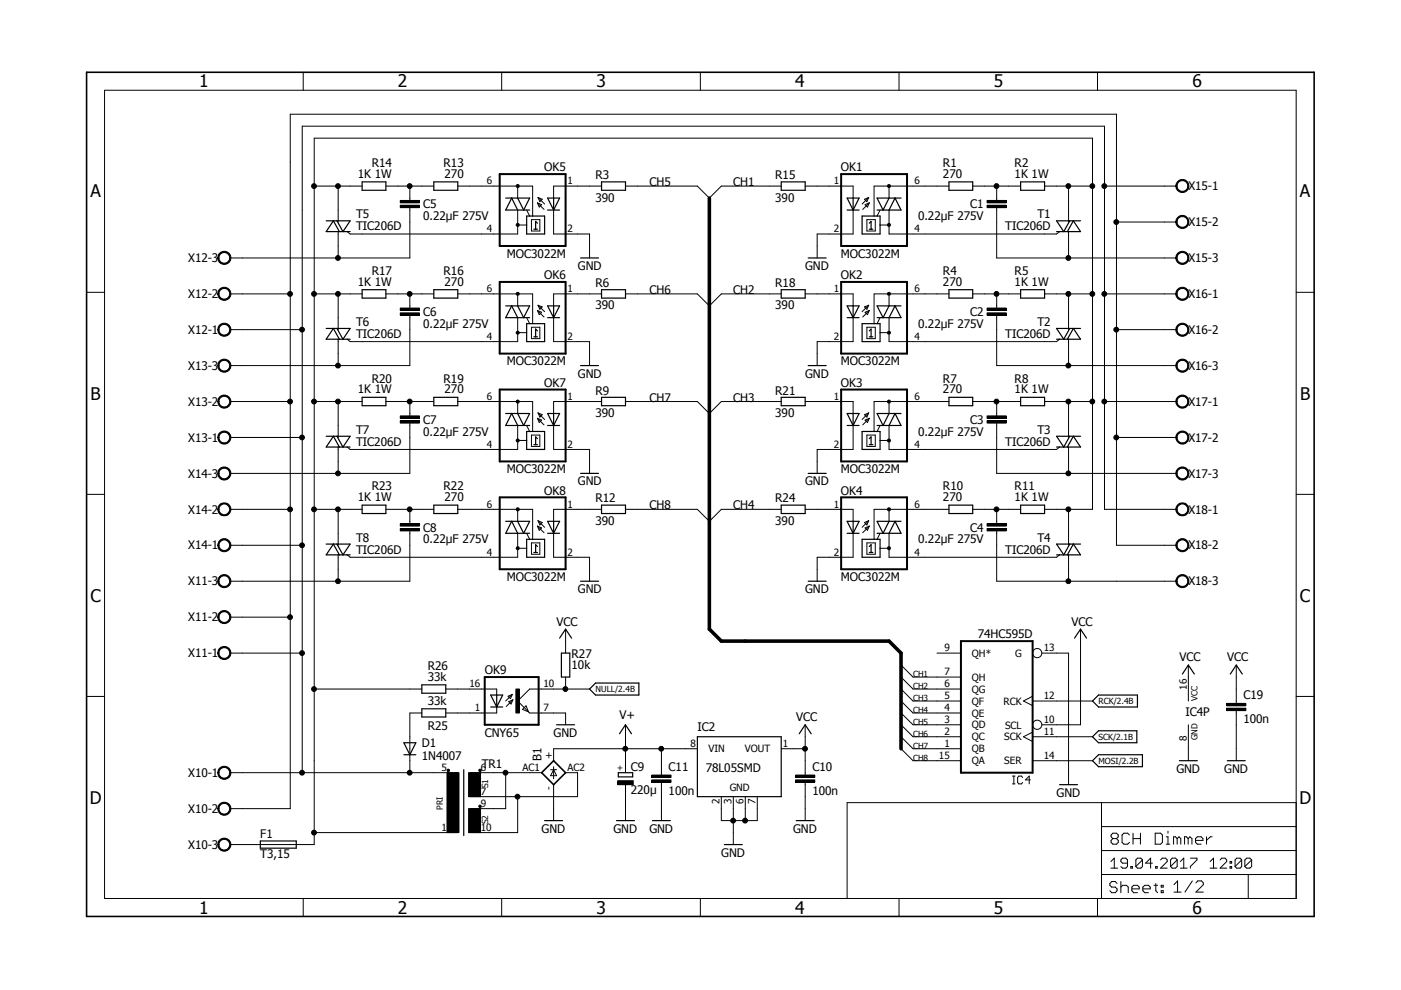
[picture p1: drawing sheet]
<svg xmlns="http://www.w3.org/2000/svg" width="297mm" height="210mm" viewBox="0 0 297 210" stroke-linecap="round" stroke-linejoin="round" font-family="sans-serif">
<path d="M17.8 15l261.2 179.9M279 15l-261.2 179.9" fill="none" stroke="#fff" stroke-width=".21"/>
<g fill="none" stroke="#000" stroke-width=".21">
<path d="M22.2 19.1h252.6v171.4h-252.6zM64.3 15.3v3.8M106.4 15.3v3.8M148.5 15.3v3.8M190.6 15.3v3.8M232.7 15.3v3.8M66.6 39.5h10.2M71.7 39.5v7.6M81.8 39.5h10.2M86.9 39.5v3M97.1 39.5h15.8v6.3M109.5 39.2h.5v.5l-.2 .1-.3-.1-.1-.2z"/>
<path d="M109.8 39.5v2.5M127.5 39.5h-10.1v2.5M132.6 39.5h15.3l2.5 2.5 2.5-2.5h12.7M170.7 39.5h10.2v2.5M188.2 39.2h.5v.5l-.2 .1-.3-.1zM188.5 39.5v2.5M201.2 39.5h-15.9v6.3M206.2 39.5h10.2M211.3 39.5v3M221.5 39.5h10.1M226.6 39.5v7.6M234.2 39.5h15.2"/>
<path d="M249.6 38.6a1.39 1.39 0 0 1 2.3 .1 1.39 1.39 0 0 1-.8 2.1 1.39 1.39 0 0 1-1.8-1.3h.2a1.15 1.15 0 0 1 1.6-1.2 1.15 1.15 0 0 1 .4 1.9 1.15 1.15 0 0 1-1.9-.4l-.1-.3h-.2zM46.5 53.8a1.41 1.41 0 0 1 2.2 0 1.41 1.41 0 0 1-.7 2.2 1.41 1.41 0 0 1-1.8-1.3h.2a1.14 1.14 0 0 1 1.5-1.1 1.14 1.14 0 0 1 .6 1.7 1.14 1.14 0 0 1-1.8 .1l-.3-.7h-.2zM71.7 49.1v5.6M84.9 43.5h4v.5h-4zM84.9 42.5h4v.5h-4zM86.9 44v10.7h-38.1M109.5 47.5h.5v.4h-.5l-.1-.2zM109.8 47.7h1.9M109.8 44.5v5.1h-35.6l-.6-.5M111.7 44.5l.6 1.3M112.7 46.6h1.8v2.4h-1.8zM113.9 43l1.4 1.4"/>
<path d="M113.9 43l.9 .4-.5 .5zM114.1 41.9l1.4 1.4M114.1 41.9l.9 .3-.5 .6zM117.4 44.5v5.1h7.6v5.1M180.9 44.5v5.1h-7.6v5.1M183.3 42.2l.9-.3-.4 .9zM183.4 43.4l.9-.4-.4 .9zM183.8 46.6h1.8v2.4h-1.8zM184.2 41.9l-1.4 1.4M184.3 43l-1.4 1.4M186.6 44.5l-.6 1.3M186.6 47.7h1.9"/>
<path d="M188.2 47.5h.5v.4h-.5zM188.5 44.5v5.1h35.5l.6-.5M209.3 43.5h4v.5h-4zM209.3 42.5h4v.5h-4zM211.3 44v10.7h38.1M226.6 49.1v5.6M236.7 47.1h12.7M249.6 46.2a1.39 1.39 0 0 1 2.3 .1 1.39 1.39 0 0 1-.8 2.1 1.39 1.39 0 0 1-1.8-1.3h.2a1.15 1.15 0 0 1 1.6-1.2 1.15 1.15 0 0 1 .4 1.9 1.15 1.15 0 0 1-1.9-.3l-.1-.4h-.2zM249.6 53.8a1.4 1.4 0 0 1 2.3 .1 1.4 1.4 0 0 1-.8 2.1 1.4 1.4 0 0 1-1.8-1.3h.2a1.15 1.15 0 0 1 1.6-1.1 1.15 1.15 0 0 1 .4 1.8 1.15 1.15 0 0 1-1.9-.3l-.1-.4h-.2zM18.4 62h3.8M46.5 69a1.41 1.41 0 0 1 2.2 .1 1.41 1.41 0 0 1-.7 2.1 1.41 1.41 0 0 1-1.8-1.3h.2a1.15 1.15 0 0 1 1.7-.9 1.15 1.15 0 0 1 .2 1.9 1.15 1.15 0 0 1-1.8-.6l-.1-.4h-.2zM46.5 61.4a1.41 1.41 0 0 1 2.2 0 1.41 1.41 0 0 1-.7 2.2 1.41 1.41 0 0 1-1.8-1.3h.2a1.14 1.14 0 0 1 1.5-1.1 1.14 1.14 0 0 1 .6 1.8 1.14 1.14 0 0 1-1.8 0l-.3-.7h-.2z"/>
<path d="M46.5 76.6a1.41 1.41 0 0 1 2.2 .1 1.41 1.41 0 0 1-.7 2.1 1.41 1.41 0 0 1-1.8-1.3h.2a1.15 1.15 0 0 1 1.7-.9 1.15 1.15 0 0 1 .2 1.9 1.15 1.15 0 0 1-1.8-.6l-.1-.4h-.2zM48.8 62.3h12.7M48.8 69.9h15.3M66.6 62.3h10.2M71.7 62.3v7.6M71.7 71.9v5.6M81.8 62.3h10.2M84.9 66.3h4v.5h-4zM84.9 65.3h4v.5h-4zM86.9 62.3v3M86.9 66.8v10.7h-38.1M97.1 62.3h15.8v6.3"/>
<path d="M109.5 62.1h.5v.4h-.5l-.1-.2zM109.5 70.3h.5v.5h-.5l-.1-.3zM109.8 70.5h1.9M109.8 67.4v5h-35.6l-.6-.5M109.8 62.3v2.6M111.7 67.4l.6 1.2M112.7 69.4h1.8v2.4h-1.8zM113.9 65.8l1.4 1.4M113.9 65.8l.9 .4-.5 .5zM114.1 64.7l.9 .4-.5 .5zM114.1 64.7l1.4 1.4M117.4 67.4v5h7.6v5.1"/>
<path d="M127.5 62.3h-10.1v2.6M132.6 62.3h15.3l2.5 2.6 2.5-2.6h12.7M170.7 62.3h10.2v2.6M180.9 67.4v5h-7.6v5.1M183.3 65.1l.9-.4-.4 .9zM183.4 66.2l.9-.4-.4 .9zM183.8 69.4h1.8v2.4h-1.8zM184.2 64.7l-1.4 1.4M184.3 65.8l-1.4 1.4M186.6 67.4l-.6 1.2M186.6 70.5h1.9M188.2 62.1h.5v.4h-.5z"/>
<path d="M188.2 70.3h.5v.5h-.5zM188.5 62.3v2.6M188.5 67.4v5h35.5l.6-.5M201.2 62.3h-15.9v6.3M206.2 62.3h10.2M209.3 66.3h4v.5h-4zM209.3 65.3h4v.5h-4zM211.3 62.3v3M211.3 66.8v10.7h38.1M221.5 62.3h10.1M226.6 62.3v7.6M226.6 71.9v5.6"/>
<path d="M234.2 62.3h15.2M236.7 69.9h12.7M249.6 61.4a1.4 1.4 0 0 1 2.3 .1 1.4 1.4 0 0 1-.8 2.1 1.4 1.4 0 0 1-1.8-1.3h.2a1.15 1.15 0 0 1 1.6-1.1 1.15 1.15 0 0 1 .4 1.9 1.15 1.15 0 0 1-1.9-.4l-.1-.4h-.2zM249.6 69a1.4 1.4 0 0 1 2.3 .2 1.4 1.4 0 0 1-.8 2.1 1.4 1.4 0 0 1-1.8-1.4h.2a1.15 1.15 0 0 1 1.6-1.1 1.15 1.15 0 0 1 .4 1.9 1.15 1.15 0 0 1-1.9-.4l-.1-.4h-.2zM249.6 76.6a1.4 1.4 0 0 1 2.3 .2 1.4 1.4 0 0 1-.8 2.1 1.4 1.4 0 0 1-1.8-1.4h.2a1.15 1.15 0 0 1 1.6-1.1 1.15 1.15 0 0 1 .4 1.9 1.15 1.15 0 0 1-1.9-.4l-.1-.4h-.2zM274.8 62h3.8M46.5 91.9a1.4 1.4 0 0 1 2.2 0 1.4 1.4 0 0 1-.7 2.2 1.4 1.4 0 0 1-1.8-1.3h.2a1.15 1.15 0 0 1 1.7-1 1.15 1.15 0 0 1 .2 1.9 1.15 1.15 0 0 1-1.8-.6l-.1-.3h-.2zM46.5 84.2a1.41 1.41 0 0 1 2.2 .1 1.41 1.41 0 0 1-.7 2.1 1.41 1.41 0 0 1-1.8-1.3h.2a1.15 1.15 0 0 1 1.7-.9 1.15 1.15 0 0 1 .2 1.9 1.15 1.15 0 0 1-1.8-.6l-.1-.4h-.2zM46.5 99.5a1.4 1.4 0 0 1 2.2 0 1.4 1.4 0 0 1-.7 2.2 1.4 1.4 0 0 1-1.8-1.3h.2a1.15 1.15 0 0 1 1.7-1 1.15 1.15 0 0 1 .2 1.9 1.15 1.15 0 0 1-1.8-.5l-.1-.4h-.2zM48.8 85.1h12.7M48.8 92.8h15.3M66.6 85.1h10.2"/>
<path d="M71.7 85.1v7.7M71.7 94.8v5.6M81.8 85.1h10.2M84.9 89.2h4v.5h-4zM84.9 88.2h4v.5h-4zM86.9 85.1v3.1M86.9 89.7v10.7h-38.1M97.1 85.1h15.8v6.4M109.5 84.9l.3-.1 .2 .1v.5h-.5l-.1-.3zM109.5 93.2l.3-.2 .2 .2v.4h-.5l-.1-.2zM109.8 93.4h1.9M109.8 90.2v5.1h-35.6l-.6-.5"/>
<path d="M109.8 85.1v2.6M111.7 90.2l.6 1.3M112.7 92.2h1.8v2.5h-1.8zM113.9 88.7l1.4 1.4M113.9 88.7l.9 .4-.5 .5zM114.1 87.5l.9 .4-.5 .5zM114.1 87.5l1.4 1.4M117.4 90.2v5.1h7.6v5.1M127.5 85.1h-10.1v2.6M132.6 85.1h15.3l2.5 2.6 2.5-2.6h12.7M170.7 85.1h10.2v2.6M180.9 90.2v5.1h-7.6v5.1"/>
<path d="M183.3 87.9l.9-.4-.4 .9zM183.4 89.1l.9-.4-.4 .9zM183.8 92.2h1.8v2.5h-1.8zM184.2 87.5l-1.4 1.4M184.3 88.7l-1.4 1.4M186.6 90.2l-.6 1.3M186.6 93.4h1.9M188.2 84.9l.3-.1 .2 .1v.5h-.5zM188.2 93.2l.3-.2 .2 .2v.4h-.5zM188.5 85.1v2.6M188.5 90.2v5.1h35.5l.6-.5M201.2 85.1h-15.9v6.4"/>
<path d="M206.2 85.1h10.2M209.3 89.2h4v.5h-4zM209.3 88.2h4v.5h-4zM211.3 85.1v3.1M211.3 89.7v10.7h38.1M221.5 85.1h10.1M226.6 85.1v7.7M226.6 94.8v5.6M234.2 85.1h15.2M236.7 92.8h12.7M249.6 84.2a1.4 1.4 0 0 1 2.3 .2 1.4 1.4 0 0 1-.8 2.1 1.4 1.4 0 0 1-1.8-1.4h.2a1.15 1.15 0 0 1 1.6-1.1 1.15 1.15 0 0 1 .4 1.9 1.15 1.15 0 0 1-1.9-.4l-.1-.4h-.2zM249.6 91.9a1.39 1.39 0 0 1 2.3 .1 1.39 1.39 0 0 1-.8 2.1 1.39 1.39 0 0 1-1.8-1.3h.2a1.15 1.15 0 0 1 1.6-1.2 1.15 1.15 0 0 1 .4 1.9 1.15 1.15 0 0 1-1.9-.4l-.1-.3h-.2z"/>
<path d="M249.6 99.5a1.39 1.39 0 0 1 2.3 .1 1.39 1.39 0 0 1-.8 2.1 1.39 1.39 0 0 1-1.8-1.3h.2a1.15 1.15 0 0 1 1.6-1.2 1.15 1.15 0 0 1 .4 1.9 1.15 1.15 0 0 1-1.9-.3l-.1-.4h-.2zM18.4 104.8h3.8M46.5 114.7a1.4 1.4 0 0 1 2.2 .1 1.4 1.4 0 0 1-.7 2.1 1.4 1.4 0 0 1-1.8-1.3h.2a1.15 1.15 0 0 1 1.7-.9 1.15 1.15 0 0 1 .2 1.9 1.15 1.15 0 0 1-1.8-.6l-.1-.4h-.2zM46.5 107.1a1.4 1.4 0 0 1 2.2 .1 1.4 1.4 0 0 1-.7 2.1 1.4 1.4 0 0 1-1.8-1.3h.2a1.15 1.15 0 0 1 1.7-1 1.15 1.15 0 0 1 .2 1.9 1.15 1.15 0 0 1-1.8-.5l-.1-.4h-.2zM48.8 108h12.7M48.8 115.6h15.3M66.6 108h10.2M71.7 108v7.6M71.7 117.6v5.6M81.8 108h10.2M84.9 112.1h4v.5h-4zM84.9 111h4v.5h-4z"/>
<path d="M86.9 108v3M86.9 112.6v10.6h-38.1M97.1 108h15.8v6.3M109.5 107.7h.5v.5h-.5l-.1-.2zM109.5 116h.5v.5l-.2 .1-.3-.1-.1-.3zM109.8 116.2h1.9M109.8 113.1v5.1h-35.6l-.6-.6M109.8 108v2.5M111.7 113.1l.6 1.2M112.7 115.1h1.8v2.4h-1.8zM113.9 111.5l1.4 1.4M113.9 111.5l.9 .4-.5 .5z"/>
<path d="M114.1 110.4l.9 .4-.5 .5zM114.1 110.4l1.4 1.4M117.4 113.1v5.1h7.6v5M127.5 108h-10.1v2.5M132.6 108h15.3l2.5 2.5 2.5-2.5h12.7M170.7 108h10.2v2.5M180.9 113.1v5.1h-7.6v5M183.3 110.8l.9-.4-.4 .9zM183.4 111.9l.9-.4-.4 .9zM183.8 115.1h1.8v2.4h-1.8zM184.2 110.4l-1.4 1.4M184.3 111.5l-1.4 1.4"/>
<path d="M186.6 113.1l-.6 1.2M186.6 116.2h1.9M188.2 116h.5v.5l-.2 .1-.3-.1zM188.5 108v2.5M188.5 113.1v5.1h35.5l.6-.6M201.2 108h-15.9v6.3M206.2 108h10.2M209.3 112.1h4v.5h-4zM209.3 111h4v.5h-4zM211.3 108v3M211.3 112.6v10.6h38.1M221.5 108h10.1v-78.7h-165v149.8h-17.8"/>
<path d="M226.6 108v7.6M226.6 117.6v5.6M249.4 108h-15.2v-81.2h-170.1v137M249.4 115.6h-12.7v-91.4h-175.2v147.2h-12.7M249.6 107.1a1.39 1.39 0 0 1 2.3 .2 1.39 1.39 0 0 1-.8 2.1 1.39 1.39 0 0 1-1.8-1.4h.2a1.15 1.15 0 0 1 1.6-1.1 1.15 1.15 0 0 1 .4 1.8 1.15 1.15 0 0 1-1.9-.3l-.1-.4h-.2zM249.6 114.7a1.39 1.39 0 0 1 2.3 .2 1.39 1.39 0 0 1-.8 2.1 1.39 1.39 0 0 1-1.8-1.4h.2a1.15 1.15 0 0 1 1.6-1.1 1.15 1.15 0 0 1 .4 1.9 1.15 1.15 0 0 1-1.9-.4l-.1-.4h-.2zM274.8 104.8h3.8M46.5 137.5a1.41 1.41 0 0 1 2.2 .1 1.41 1.41 0 0 1-.7 2.1 1.41 1.41 0 0 1-1.8-1.2h.2a1.14 1.14 0 0 1 1.5-1.1 1.14 1.14 0 0 1 .6 1.7 1.14 1.14 0 0 1-1.8 .1l-.3-.7h-.2zM46.5 130a1.4 1.4 0 0 1 2.2 0 1.4 1.4 0 0 1-.7 2.2 1.4 1.4 0 0 1-1.8-1.3h.2a1.15 1.15 0 0 1 1.7-1 1.15 1.15 0 0 1 .2 1.9 1.15 1.15 0 0 1-1.8-.6l-.1-.3h-.2zM46.5 122.3a1.4 1.4 0 0 1 2.2 .1 1.4 1.4 0 0 1-.7 2.1 1.4 1.4 0 0 1-1.8-1.3h.2a1.15 1.15 0 0 1 1.7-.9 1.15 1.15 0 0 1 .2 1.9 1.15 1.15 0 0 1-1.8-.6l-.1-.4h-.2zM48.8 138.5h15.3M48.8 130.9h12.7"/>
<path d="M119.9 133.4v5.1M198.7 138.5h5M220.9 138.5h5.7v27.9M229.1 133.4v20.3h-8.2M249.6 122.3a1.39 1.39 0 0 1 2.3 .2 1.39 1.39 0 0 1-.8 2.1 1.39 1.39 0 0 1-1.8-1.4h.2a1.15 1.15 0 0 1 1.6-1.1 1.15 1.15 0 0 1 .4 1.9 1.15 1.15 0 0 1-1.9-.4l-.1-.4h-.2zM18.4 147.7h3.8M66.6 146.1h22.8M89.4 151.2h-2.5v12.6M94.5 146.1h10.8v1.3M105.3 149.9v1.3h-10.8M107.7 147.6l.9-.4-.4 .9zM107.9 148.8l.8-.4-.3 .9z"/>
<path d="M108.6 147.2l-1.4 1.4M108.7 148.4l-1.4 1.4M109.4 146.1h.7v5.1h-.7zM110.8 150.4l.7-.8 .5 1.3zM112 150.9l.3 .3h7.6v2.5M119.9 143.6v2.5M125 146.1h-12.7l-2.5 2.5 2.2 2.3M132.6 153.7v10.1M140.2 158.7v5.6M147.9 158.7h-30.5v2.6M165.6 158.7h5.1M170.7 153.7v10.6"/>
<path d="M191 143.6l2.6 2.5h10.1M191 148.6l2.6 2.6h10.1M191 156.2l2.6 2.5h10.1M191 153.7l2.6 2.5h10.1M191 151.2l2.6 2.5h10.1M191 146.1l2.6 2.5h10.1M191 141l2.6 2.6h10.1M191 158.7l2.6 2.6h10.1M218.9 156.2h12.7M218.9 148.6h12.7M218.9 155.2l-1.9 1 1.9 1M218.9 147.6l-1.9 1 1.9 1"/>
<path d="M252 141v7.6M252 153.7v7.6M260.1 150.2h4v.5h-4zM260.1 149.1h4v.5h-4zM262.1 141v8.1M262.1 150.7v10.6M274.8 147.7h3.8M46.5 162.9a1.41 1.41 0 0 1 2.2 .1 1.41 1.41 0 0 1-.7 2.1 1.41 1.41 0 0 1-1.8-1.3h.2a1.15 1.15 0 0 1 1.7-.9 1.15 1.15 0 0 1 .2 1.9 1.15 1.15 0 0 1-1.8-.5l-.1-.5h-.2zM46.5 170.6a1.41 1.41 0 0 1 2.2 0 1.41 1.41 0 0 1-.7 2.2 1.41 1.41 0 0 1-1.8-1.4h.2a1.15 1.15 0 0 1 1.7-.9 1.15 1.15 0 0 1 .2 1.9 1.15 1.15 0 0 1-1.8-.6l-.1-.4h-.2zM46.5 178.2a1.4 1.4 0 0 1 2.2 0 1.4 1.4 0 0 1-.7 2.2 1.4 1.4 0 0 1-1.8-1.3h.2a1.15 1.15 0 0 1 1.7-1 1.15 1.15 0 0 1 .2 1.9 1.15 1.15 0 0 1-1.8-.5l-.1-.4h-.2zM48.8 163.8h48.3M66.6 176.5h30.5"/>
<path d="M94.8 163.8h2.5v12.7h-2.5zM94.9 163.2h.3v.3h-.3zM99.3 171.4h2.6v5.1h-2.6zM99.3 163.8h2.6v5.1h-2.6zM99.6 163.8h15.2M101.6 163.2h.4v.3h-.4zM101.6 170.8h.4v.4h-.4zM107.2 163.8v7.6h-7.6M109.8 168.9v7.6h-10.2M116.7 163.2h1.3M117.4 162.6v2.5M117.4 166.4v7.6"/>
<path d="M117.4 163.2l.6 1.3h-1.3zM119.9 163.8h2.6v5.1h-22.9M131 165.5h3.3v.9h-3.3zM132.6 166.4v7.6M138.2 165.4h4.1v.5h-4.1zM138.2 164.3h4.1v.5h-4.1zM140.2 165.9v8.1M152.9 168.9v5.1h7.7v-5.1M155.5 168.9v10.2M158 168.9v5.1M168.7 165.4h4v.5h-4zM168.7 164.3h4v.5h-4z"/>
<path d="M170.7 165.9v8.1M214.7 166.2h.5M214.7 164.5h.5M215 164.5v1.7M216.8 164.8l-.2-.3h-.6l-.2 .3v1.1l.2 .3h.6l.2-.3M218.5 165.4h-1.1l.8-.9v1.7M218.9 161.3h12.7M233.5 170.2v20.3M233.5 175.3h41.3M236 177.8l-.4-.4v-.4l.4-.3h.7l.4 .3v.4l-.4 .4M236 177.8l-.4 .4v.4l.4 .4h.7l.4-.4v-.4l-.4-.4M236 177.8h.7"/>
<path d="M239.5 177l-.4-.3h-.8l-.4 .3v1.6l.4 .4h.8l.4-.4M240.2 177.8h1.6M240.2 176.7v2.3M241.8 176.7v2.3M244.9 176.7h1.2l.4 .3v1.6l-.4 .4h-1.2zM247.3 179h.7M247.3 177.4h.3v1.6M247.6 176.2v.5M249.6 177.8l-.4-.4h-.4v1.6M249.6 177.8v1.2M249.6 177.8l.4-.4 .3 .4v1.2M251.9 177.8l-.4-.4h-.4v1.6"/>
<path d="M251.9 177.8v1.2M251.9 177.8l.4-.4 .4 .4v1.2M253.5 178.2h1.5v-.4l-.3-.4h-.8l-.4 .4v.8l.4 .4h.8M255.8 177.4v1.6M257 177.4h-.4l-.8 .8M274.8 170.2h-95.2v20.3M64.3 190.5v3.8M106.4 190.5v3.8M148.5 190.5v3.8M190.6 190.5v3.8M232.7 190.5v3.8M233.5 185.4h41.3"/>
<path d="M233.5 180.3h41.3M235.5 182.7l.7-.8v2.2M235.5 184.1h1.5M236.8 187.3l-.3-.4h-.8l-.4 .4v.4l.4 .4h.8l.3 .4v.3l-.3 .5h-.8l-.4-.5M237.6 186.9v2.4M237.6 188.1l.4-.4h.8l.4 .4v1.2M239 183h-1l-.4-.3v-.4l.4-.4h.7l.3 .4v1.4l-.3 .4h-.7l-.4-.4M239.8 183.7h.3v.4h-.3zM240 188.5h1.5v-.4l-.3-.4h-.8l-.4 .4v.7l.4 .5h.8M242.2 182.3v1.4l-.3 .4h-.7l-.4-.4M242.2 182.3l-.3-.4h-.7l-.4 .4v1.4M242.2 182.3l-1.4 1.4"/>
<path d="M242.3 188.5h1.6v-.4l-.4-.4h-.8l-.4 .4v.7l.4 .5h.8M244.3 183h-1.4l1.1-1.1v2.2M244.7 187.7h.7M245 183.7h.4v.4h-.4zM245.1 187.3v1.5l.3 .5M246.1 182.3l.3-.4h.7l.4 .4v.4l-1.4 1.4h1.4M246.2 187.7h.4v.4h-.4zM246.2 188.8h.4v.5h-.4zM248.9 187.6l.8-.8v2.3M248.9 189.1h1.5M249.6 182.3v1.4l-.4 .4h-.7l-.3-.4M249.6 182.3l-.4-.4h-.7l-.3 .4v1.4"/>
<path d="M249.6 182.3l-1.4 1.4M250.3 184.1h1.4M250.3 182.7l.7-.8v2.2M252.4 181.9h1.4v.4l-1.4 1.4v.4M252.8 186.8l-1.6 2.3M253.6 187.2l.3-.4h.8l.4 .4v.4l-1.5 1.5h1.5M256.6 184.1h1.4M256.6 182.7l.7-.8v2.2M258.7 182.3l.3-.4h.7l.4 .4v.4l-1.4 1.4h1.4M260.8 183.7h.3v.4h-.3zM260.8 182.7h.3v.3h-.3zM263.3 182.3v1.4l-.4 .4h-.7l-.3-.4"/>
<path d="M263.3 182.3l-.4-.4h-.7l-.3 .4v1.4M263.3 182.3l-1.4 1.4M264.7 185.4v5.1M265.4 182.3v1.4l-.4 .4h-.7l-.4-.4M265.4 182.3l-.4-.4h-.7l-.4 .4v1.4M265.4 182.3l-1.5 1.4"/>
<circle cx="66.6" cy="39.5" r=".51"/>
<circle cx="71.7" cy="39.5" r=".51"/>
<circle cx="86.9" cy="39.5" r=".51"/>
<circle cx="211.3" cy="39.5" r=".51"/>
<circle cx="226.5" cy="39.5" r=".51"/>
<circle cx="231.6" cy="39.5" r=".51"/>
<circle cx="234.1" cy="39.5" r=".51"/>
<circle cx="71.7" cy="54.7" r=".51"/>
<circle cx="226.5" cy="54.7" r=".51"/>
<circle cx="236.7" cy="47.1" r=".51"/>
<circle cx="61.5" cy="62.3" r=".51"/>
<circle cx="64" cy="69.9" r=".51"/>
<circle cx="66.6" cy="62.3" r=".51"/>
<circle cx="71.7" cy="77.5" r=".51"/>
<circle cx="71.7" cy="62.3" r=".51"/>
<circle cx="86.9" cy="62.3" r=".51"/>
<circle cx="211.3" cy="62.3" r=".51"/>
<circle cx="226.5" cy="77.5" r=".51"/>
<circle cx="226.5" cy="62.3" r=".51"/>
<circle cx="231.6" cy="62.3" r=".51"/>
<circle cx="234.1" cy="62.3" r=".51"/>
<circle cx="236.7" cy="69.9" r=".51"/>
<circle cx="61.5" cy="85.1" r=".51"/>
<circle cx="64" cy="92.7" r=".51"/>
<circle cx="66.6" cy="85.1" r=".51"/>
<circle cx="71.7" cy="85.1" r=".51"/>
<circle cx="86.9" cy="85.1" r=".51"/>
<circle cx="211.3" cy="85.1" r=".51"/>
<circle cx="226.5" cy="85.1" r=".51"/>
<circle cx="231.6" cy="85.1" r=".51"/>
<circle cx="234.1" cy="85.1" r=".51"/>
<circle cx="236.7" cy="92.7" r=".51"/>
<circle cx="61.5" cy="108" r=".51"/>
<circle cx="64" cy="115.6" r=".51"/>
<circle cx="66.6" cy="108" r=".51"/>
<circle cx="71.7" cy="108" r=".51"/>
<circle cx="71.7" cy="100.4" r=".51"/>
<circle cx="86.9" cy="108" r=".51"/>
<circle cx="188.5" cy="108" r=".34"/>
<circle cx="211.3" cy="108" r=".51"/>
<circle cx="226.5" cy="100.4" r=".51"/>
<circle cx="226.5" cy="108" r=".51"/>
<circle cx="61.5" cy="130.8" r=".51"/>
<circle cx="64" cy="138.5" r=".51"/>
<circle cx="71.7" cy="123.2" r=".51"/>
<circle cx="219.9" cy="138.5" r=".98"/>
<circle cx="226.5" cy="123.2" r=".51"/>
<circle cx="66.6" cy="146.1" r=".51"/>
<circle cx="119.9" cy="146.1" r=".51"/>
<circle cx="132.6" cy="158.7" r=".51"/>
<circle cx="140.2" cy="158.7" r=".51"/>
<circle cx="170.7" cy="158.7" r=".51"/>
<circle cx="219.9" cy="153.7" r=".98"/>
<circle cx="64" cy="163.8" r=".51"/>
<circle cx="66.6" cy="176.5" r=".51"/>
<circle cx="86.9" cy="163.8" r=".51"/>
<circle cx="107.2" cy="163.8" r=".51"/>
<circle cx="109.7" cy="168.9" r=".51"/>
<circle cx="155.4" cy="174" r=".51"/>
<circle cx="158" cy="174" r=".51"/>
</g>
<g fill="none" stroke="#000" stroke-width=".25">
<path d="M76.8 38.6h5v1.7h-5zM92 38.6h5.1v1.7h-5.1zM127.5 38.6h5.1v1.7h-5.1zM165.6 38.6h5.1v1.7h-5.1zM201.2 38.6h5v1.7h-5zM216.4 38.6h5.1v1.7h-5.1zM69.2 46.8h5l-1.5 2.3-1.3-2.3M72 49.1l-1.3-2.3-1.5 2.3h5M107.2 42h5.1l-1.3 2.5-1.2-2.5M109.8 44.5l-1.3-2.5-1.3 2.5h5.1M111.7 45.8h3.8v3.8h-3.8zM113.2 48.6h.7"/>
<path d="M113.9 47.3l-.3-.4v1.7M116.1 44.5h2.5M116.1 42h2.5l-1.2 2.5zM117.4 42v2.5M123.1 54.7h3.8M171.4 54.7h3.8M179.6 42h2.5l-1.2 2.5zM179.6 44.5h2.5M180.9 42v2.5M182.8 45.8h3.8v3.8h-3.8zM184.3 48.6h.8M184.3 47.3l.4-.4v1.7"/>
<path d="M186 44.5h5l-1.2-2.5-1.3 2.5M188.5 42l-1.3 2.5-1.2-2.5h5M224 49.1h5.1l-1.5-2.3-1.3 2.3M226.8 46.8l-1.3 2.3-1.5-2.3h5.1M69.2 69.6h5l-1.5 2.3-1.3-2.3M72 71.9l-1.3-2.3-1.5 2.3h5M76.8 61.4h5v1.8h-5zM92 61.4h5.1v1.8h-5.1zM107.2 64.9h5.1l-1.3 2.5-1.2-2.5M109.8 67.4l-1.3-2.5-1.3 2.5h5.1M111.7 68.6h3.8v3.8h-3.8zM113.2 71.4h.7"/>
<path d="M113.9 70.1l-.3-.3v1.6M116.1 67.4h2.5M116.1 64.9h2.5l-1.2 2.5zM117.4 64.9v2.5M123.1 77.5h3.8M127.5 61.4h5.1v1.8h-5.1zM165.6 61.4h5.1v1.8h-5.1zM171.4 77.5h3.8M179.6 64.9h2.5l-1.2 2.5zM179.6 67.4h2.5M180.9 64.9v2.5M182.8 68.6h3.8v3.8h-3.8z"/>
<path d="M184.3 70.1l.4-.3v1.6M184.3 71.4h.8M186 67.4h5l-1.2-2.5-1.3 2.5M188.5 64.9l-1.3 2.5-1.2-2.5h5M201.2 61.4h5v1.8h-5zM216.4 61.4h5.1v1.8h-5.1zM224 71.9h5.1l-1.5-2.3-1.3 2.3M226.8 69.6l-1.3 2.3-1.5-2.3h5.1M69.2 92.5h5l-1.5 2.3-1.3-2.3M72 94.8l-1.3-2.3-1.5 2.3h5M76.8 84.2h5v1.8h-5zM92 84.2h5.1v1.8h-5.1z"/>
<path d="M107.2 87.7h5.1l-1.3 2.5-1.2-2.5M109.8 90.2l-1.3-2.5-1.3 2.5h5.1M111.7 91.5h3.8v3.8h-3.8zM113.2 94.3h.7M113.9 93l-.3-.4v1.7M116.1 90.2h2.5M116.1 87.7h2.5l-1.2 2.5zM117.4 87.7v2.5M127.5 84.2h5.1v1.8h-5.1zM165.6 84.2h5.1v1.8h-5.1zM179.6 87.7h2.5l-1.2 2.5zM179.6 90.2h2.5"/>
<path d="M180.9 87.7v2.5M182.8 91.5h3.8v3.8h-3.8zM184.3 93l.4-.4v1.7M184.3 94.3h.8M186 90.2h5l-1.2-2.5-1.3 2.5M188.5 87.7l-1.3 2.5-1.2-2.5h5M201.2 84.2h5v1.8h-5zM216.4 84.2h5.1v1.8h-5.1zM224 94.8h5.1l-1.5-2.3-1.3 2.3M226.8 92.5l-1.3 2.3-1.5-2.3h5.1M69.2 115.4h5l-1.5 2.2-1.3-2.2M72 117.6l-1.3-2.2-1.5 2.2h5"/>
<path d="M76.8 107.1h5v1.8h-5zM92 107.1h5.1v1.8h-5.1zM107.2 110.5h5.1l-1.3 2.6-1.2-2.6M109.8 113.1l-1.3-2.6-1.3 2.6h5.1M111.7 114.3h3.8v3.9h-3.8zM113.2 117.1h.7M113.9 115.9l-.3-.4v1.6M116.1 113.1h2.5M116.1 110.5h2.5l-1.2 2.6zM117.4 110.5v2.6M123.1 100.4h3.8M127.5 107.1h5.1v1.8h-5.1z"/>
<path d="M165.6 107.1h5.1v1.8h-5.1zM171.4 100.4h3.8M179.6 110.5h2.5l-1.2 2.6zM179.6 113.1h2.5M180.9 110.5v2.6M182.8 114.3h3.8v3.9h-3.8zM184.3 115.9l.4-.4v1.6M184.3 117.1h.8M186 113.1h5l-1.2-2.6-1.3 2.6M188.5 110.5l-1.3 2.6-1.2-2.6h5M201.2 107.1h5v1.8h-5zM216.4 107.1h5.1v1.8h-5.1z"/>
<path d="M224 117.6h5.1l-1.5-2.2-1.3 2.2M226.8 115.4l-1.3 2.2-1.5-2.2h5.1M118.6 135.3l1.3-1.9 1.3 1.9M119 138.5h1.8v5.1h-1.8zM123.1 123.2h3.8M171.4 123.2h3.8M227.8 135.3l1.3-1.9 1.3 1.9M85.6 157.5h2.6l-1.3 2.5zM89.4 150.3h5.1v1.7h-5.1zM89.4 145.2h5.1v1.8h-5.1zM104 147.4h2.6l-1.3 2.5zM104 149.9h2.6"/>
<path d="M105.3 147.4v2.5M118 153.7h3.8M125 146.1l1.3-1.3h9.2v2.6h-9.2zM131.3 155.6l1.3-1.9 1.3 1.9M147.9 156.2h17.7v12.7h-17.7zM169.4 155.6l1.3-1.9 1.3 1.9M231.6 156.2l1.3-1.3h8.1v2.6h-8.1zM232.9 147.4h8.3v2.5h-8.3l-1.3-1.3zM250.7 142.9l1.3-1.9 1.2 1.9M260.8 142.9l1.3-1.9 1.3 1.9M55.2 178.3h7.6v1.5h-7.6zM85.6 160h2.6"/>
<path d="M98.3 163.2v14M115.5 174h3.8M130.7 174h3.8M131.1 163.8h3v.9h-3zM138.3 174h3.8M153.6 179.1h3.8M168.8 174h3.8M224.6 166.4h3.9M231.6 161.3l1.3-1.3h9.3v2.6h-9.3zM250 161.3h3.9M260.2 161.3h3.8"/>
</g>
<path d="M18.4 15.3h260.2v179h-260.2zM117.4 161.3l2.5 2.5-2.5 2.6-2.6-2.6z" fill="none" stroke="#000" stroke-width=".34"/>
<path d="M105.9 36.9h14v15.3h-14zM178.3 36.9h14v15.3h-14zM105.9 59.8h14v15.2h-14zM178.3 59.8h14v15.2h-14zM105.9 82.6h14v15.2h-14zM178.3 82.6h14v15.2h-14zM105.9 105.5h14v15.2h-14zM178.3 105.5h14v15.2h-14zM203.7 135.9h15.2v27.9h-15.2zM102.8 143.6h11.4v10.1h-11.4z" fill="none" stroke="#000" stroke-width=".42"/>
<g fill="#000">
<path d="M109.5 39.2h.5v.5l-.2 .1-.3-.1-.1-.2z" fill-rule="evenodd"/>
<path d="M188.2 39.2h.5v.5l-.2 .1-.3-.1z" fill-rule="evenodd"/>
<path d="M249.6 38.6a1.39 1.39 0 0 1 2.3 .1 1.39 1.39 0 0 1-.8 2.1 1.39 1.39 0 0 1-1.8-1.3h.2a1.15 1.15 0 0 1 1.6-1.2 1.15 1.15 0 0 1 .4 1.9 1.15 1.15 0 0 1-1.9-.4l-.1-.3h-.2z" fill-rule="evenodd"/>
<path d="M46.5 53.8a1.41 1.41 0 0 1 2.2 0 1.41 1.41 0 0 1-.7 2.2 1.41 1.41 0 0 1-1.8-1.3h.2a1.14 1.14 0 0 1 1.5-1.1 1.14 1.14 0 0 1 .6 1.7 1.14 1.14 0 0 1-1.8 .1l-.3-.7h-.2z" fill-rule="evenodd"/>
<path d="M84.9 43.5h4v.5h-4z" fill-rule="evenodd"/>
<path d="M84.9 42.5h4v.5h-4z" fill-rule="evenodd"/>
<path d="M109.5 47.5h.5v.4h-.5l-.1-.2z" fill-rule="evenodd"/>
<path d="M188.2 47.5h.5v.4h-.5z" fill-rule="evenodd"/>
<path d="M209.3 43.5h4v.5h-4z" fill-rule="evenodd"/>
<path d="M209.3 42.5h4v.5h-4z" fill-rule="evenodd"/>
<path d="M249.6 46.2a1.39 1.39 0 0 1 2.3 .1 1.39 1.39 0 0 1-.8 2.1 1.39 1.39 0 0 1-1.8-1.3h.2a1.15 1.15 0 0 1 1.6-1.2 1.15 1.15 0 0 1 .4 1.9 1.15 1.15 0 0 1-1.9-.3l-.1-.4h-.2z" fill-rule="evenodd"/>
<path d="M249.6 53.8a1.4 1.4 0 0 1 2.3 .1 1.4 1.4 0 0 1-.8 2.1 1.4 1.4 0 0 1-1.8-1.3h.2a1.15 1.15 0 0 1 1.6-1.1 1.15 1.15 0 0 1 .4 1.8 1.15 1.15 0 0 1-1.9-.3l-.1-.4h-.2z" fill-rule="evenodd"/>
<path d="M46.5 69a1.41 1.41 0 0 1 2.2 .1 1.41 1.41 0 0 1-.7 2.1 1.41 1.41 0 0 1-1.8-1.3h.2a1.15 1.15 0 0 1 1.7-.9 1.15 1.15 0 0 1 .2 1.9 1.15 1.15 0 0 1-1.8-.6l-.1-.4h-.2z" fill-rule="evenodd"/>
<path d="M46.5 61.4a1.41 1.41 0 0 1 2.2 0 1.41 1.41 0 0 1-.7 2.2 1.41 1.41 0 0 1-1.8-1.3h.2a1.14 1.14 0 0 1 1.5-1.1 1.14 1.14 0 0 1 .6 1.8 1.14 1.14 0 0 1-1.8 0l-.3-.7h-.2z" fill-rule="evenodd"/>
<path d="M46.5 76.6a1.41 1.41 0 0 1 2.2 .1 1.41 1.41 0 0 1-.7 2.1 1.41 1.41 0 0 1-1.8-1.3h.2a1.15 1.15 0 0 1 1.7-.9 1.15 1.15 0 0 1 .2 1.9 1.15 1.15 0 0 1-1.8-.6l-.1-.4h-.2z" fill-rule="evenodd"/>
<path d="M84.9 66.3h4v.5h-4z" fill-rule="evenodd"/>
<path d="M84.9 65.3h4v.5h-4z" fill-rule="evenodd"/>
<path d="M109.5 62.1h.5v.4h-.5l-.1-.2z" fill-rule="evenodd"/>
<path d="M109.5 70.3h.5v.5h-.5l-.1-.3z" fill-rule="evenodd"/>
<path d="M188.2 62.1h.5v.4h-.5z" fill-rule="evenodd"/>
<path d="M188.2 70.3h.5v.5h-.5z" fill-rule="evenodd"/>
<path d="M209.3 66.3h4v.5h-4z" fill-rule="evenodd"/>
<path d="M209.3 65.3h4v.5h-4z" fill-rule="evenodd"/>
<path d="M249.6 61.4a1.4 1.4 0 0 1 2.3 .1 1.4 1.4 0 0 1-.8 2.1 1.4 1.4 0 0 1-1.8-1.3h.2a1.15 1.15 0 0 1 1.6-1.1 1.15 1.15 0 0 1 .4 1.9 1.15 1.15 0 0 1-1.9-.4l-.1-.4h-.2z" fill-rule="evenodd"/>
<path d="M249.6 69a1.4 1.4 0 0 1 2.3 .2 1.4 1.4 0 0 1-.8 2.1 1.4 1.4 0 0 1-1.8-1.4h.2a1.15 1.15 0 0 1 1.6-1.1 1.15 1.15 0 0 1 .4 1.9 1.15 1.15 0 0 1-1.9-.4l-.1-.4h-.2z" fill-rule="evenodd"/>
<path d="M249.6 76.6a1.4 1.4 0 0 1 2.3 .2 1.4 1.4 0 0 1-.8 2.1 1.4 1.4 0 0 1-1.8-1.4h.2a1.15 1.15 0 0 1 1.6-1.1 1.15 1.15 0 0 1 .4 1.9 1.15 1.15 0 0 1-1.9-.4l-.1-.4h-.2z" fill-rule="evenodd"/>
<path d="M46.5 91.9a1.4 1.4 0 0 1 2.2 0 1.4 1.4 0 0 1-.7 2.2 1.4 1.4 0 0 1-1.8-1.3h.2a1.15 1.15 0 0 1 1.7-1 1.15 1.15 0 0 1 .2 1.9 1.15 1.15 0 0 1-1.8-.6l-.1-.3h-.2z" fill-rule="evenodd"/>
<path d="M46.5 84.2a1.41 1.41 0 0 1 2.2 .1 1.41 1.41 0 0 1-.7 2.1 1.41 1.41 0 0 1-1.8-1.3h.2a1.15 1.15 0 0 1 1.7-.9 1.15 1.15 0 0 1 .2 1.9 1.15 1.15 0 0 1-1.8-.6l-.1-.4h-.2z" fill-rule="evenodd"/>
<path d="M84.9 89.2h4v.5h-4z" fill-rule="evenodd"/>
<path d="M84.9 88.2h4v.5h-4z" fill-rule="evenodd"/>
<path d="M109.5 84.9l.3-.1 .2 .1v.5h-.5l-.1-.3z" fill-rule="evenodd"/>
<path d="M109.5 93.2l.3-.2 .2 .2v.4h-.5l-.1-.2z" fill-rule="evenodd"/>
<path d="M188.2 84.9l.3-.1 .2 .1v.5h-.5z" fill-rule="evenodd"/>
<path d="M188.2 93.2l.3-.2 .2 .2v.4h-.5z" fill-rule="evenodd"/>
<path d="M209.3 89.2h4v.5h-4z" fill-rule="evenodd"/>
<path d="M209.3 88.2h4v.5h-4z" fill-rule="evenodd"/>
<path d="M249.6 84.2a1.4 1.4 0 0 1 2.3 .2 1.4 1.4 0 0 1-.8 2.1 1.4 1.4 0 0 1-1.8-1.4h.2a1.15 1.15 0 0 1 1.6-1.1 1.15 1.15 0 0 1 .4 1.9 1.15 1.15 0 0 1-1.9-.4l-.1-.4h-.2z" fill-rule="evenodd"/>
<path d="M249.6 91.9a1.39 1.39 0 0 1 2.3 .1 1.39 1.39 0 0 1-.8 2.1 1.39 1.39 0 0 1-1.8-1.3h.2a1.15 1.15 0 0 1 1.6-1.2 1.15 1.15 0 0 1 .4 1.9 1.15 1.15 0 0 1-1.9-.4l-.1-.3h-.2z" fill-rule="evenodd"/>
<path d="M46.5 114.7a1.4 1.4 0 0 1 2.2 .1 1.4 1.4 0 0 1-.7 2.1 1.4 1.4 0 0 1-1.8-1.3h.2a1.15 1.15 0 0 1 1.7-.9 1.15 1.15 0 0 1 .2 1.9 1.15 1.15 0 0 1-1.8-.6l-.1-.4h-.2z" fill-rule="evenodd"/>
<path d="M46.5 107.1a1.4 1.4 0 0 1 2.2 .1 1.4 1.4 0 0 1-.7 2.1 1.4 1.4 0 0 1-1.8-1.3h.2a1.15 1.15 0 0 1 1.7-1 1.15 1.15 0 0 1 .2 1.9 1.15 1.15 0 0 1-1.8-.5l-.1-.4h-.2z" fill-rule="evenodd"/>
<path d="M46.5 99.5a1.4 1.4 0 0 1 2.2 0 1.4 1.4 0 0 1-.7 2.2 1.4 1.4 0 0 1-1.8-1.3h.2a1.15 1.15 0 0 1 1.7-1 1.15 1.15 0 0 1 .2 1.9 1.15 1.15 0 0 1-1.8-.5l-.1-.4h-.2z" fill-rule="evenodd"/>
<path d="M84.9 112.1h4v.5h-4z" fill-rule="evenodd"/>
<path d="M84.9 111h4v.5h-4z" fill-rule="evenodd"/>
<path d="M109.5 107.7h.5v.5h-.5l-.1-.2z" fill-rule="evenodd"/>
<path d="M109.5 116h.5v.5l-.2 .1-.3-.1-.1-.3z" fill-rule="evenodd"/>
<path d="M188.2 116h.5v.5l-.2 .1-.3-.1z" fill-rule="evenodd"/>
<path d="M209.3 112.1h4v.5h-4z" fill-rule="evenodd"/>
<path d="M209.3 111h4v.5h-4z" fill-rule="evenodd"/>
<path d="M249.6 99.5a1.39 1.39 0 0 1 2.3 .1 1.39 1.39 0 0 1-.8 2.1 1.39 1.39 0 0 1-1.8-1.3h.2a1.15 1.15 0 0 1 1.6-1.2 1.15 1.15 0 0 1 .4 1.9 1.15 1.15 0 0 1-1.9-.3l-.1-.4h-.2z" fill-rule="evenodd"/>
<path d="M249.6 107.1a1.39 1.39 0 0 1 2.3 .2 1.39 1.39 0 0 1-.8 2.1 1.39 1.39 0 0 1-1.8-1.4h.2a1.15 1.15 0 0 1 1.6-1.1 1.15 1.15 0 0 1 .4 1.8 1.15 1.15 0 0 1-1.9-.3l-.1-.4h-.2z" fill-rule="evenodd"/>
<path d="M249.6 114.7a1.39 1.39 0 0 1 2.3 .2 1.39 1.39 0 0 1-.8 2.1 1.39 1.39 0 0 1-1.8-1.4h.2a1.15 1.15 0 0 1 1.6-1.1 1.15 1.15 0 0 1 .4 1.9 1.15 1.15 0 0 1-1.9-.4l-.1-.4h-.2z" fill-rule="evenodd"/>
<path d="M46.5 137.5a1.41 1.41 0 0 1 2.2 .1 1.41 1.41 0 0 1-.7 2.1 1.41 1.41 0 0 1-1.8-1.2h.2a1.14 1.14 0 0 1 1.5-1.1 1.14 1.14 0 0 1 .6 1.7 1.14 1.14 0 0 1-1.8 .1l-.3-.7h-.2z" fill-rule="evenodd"/>
<path d="M46.5 130a1.4 1.4 0 0 1 2.2 0 1.4 1.4 0 0 1-.7 2.2 1.4 1.4 0 0 1-1.8-1.3h.2a1.15 1.15 0 0 1 1.7-1 1.15 1.15 0 0 1 .2 1.9 1.15 1.15 0 0 1-1.8-.6l-.1-.3h-.2z" fill-rule="evenodd"/>
<path d="M46.5 122.3a1.4 1.4 0 0 1 2.2 .1 1.4 1.4 0 0 1-.7 2.1 1.4 1.4 0 0 1-1.8-1.3h.2a1.15 1.15 0 0 1 1.7-.9 1.15 1.15 0 0 1 .2 1.9 1.15 1.15 0 0 1-1.8-.6l-.1-.4h-.2z" fill-rule="evenodd"/>
<path d="M249.6 122.3a1.39 1.39 0 0 1 2.3 .2 1.39 1.39 0 0 1-.8 2.1 1.39 1.39 0 0 1-1.8-1.4h.2a1.15 1.15 0 0 1 1.6-1.1 1.15 1.15 0 0 1 .4 1.9 1.15 1.15 0 0 1-1.9-.4l-.1-.4h-.2z" fill-rule="evenodd"/>
<path d="M109.4 146.1h.7v5.1h-.7z" fill-rule="evenodd"/>
<path d="M260.1 150.2h4v.5h-4z" fill-rule="evenodd"/>
<path d="M260.1 149.1h4v.5h-4z" fill-rule="evenodd"/>
<path d="M46.5 162.9a1.41 1.41 0 0 1 2.2 .1 1.41 1.41 0 0 1-.7 2.1 1.41 1.41 0 0 1-1.8-1.3h.2a1.15 1.15 0 0 1 1.7-.9 1.15 1.15 0 0 1 .2 1.9 1.15 1.15 0 0 1-1.8-.5l-.1-.5h-.2z" fill-rule="evenodd"/>
<path d="M46.5 170.6a1.41 1.41 0 0 1 2.2 0 1.41 1.41 0 0 1-.7 2.2 1.41 1.41 0 0 1-1.8-1.4h.2a1.15 1.15 0 0 1 1.7-.9 1.15 1.15 0 0 1 .2 1.9 1.15 1.15 0 0 1-1.8-.6l-.1-.4h-.2z" fill-rule="evenodd"/>
<path d="M46.5 178.2a1.4 1.4 0 0 1 2.2 0 1.4 1.4 0 0 1-.7 2.2 1.4 1.4 0 0 1-1.8-1.3h.2a1.15 1.15 0 0 1 1.7-1 1.15 1.15 0 0 1 .2 1.9 1.15 1.15 0 0 1-1.8-.5l-.1-.4h-.2z" fill-rule="evenodd"/>
<path d="M94.9 163.2h.3v.3h-.3z" fill-rule="evenodd"/>
<path d="M94.8 163.8h2.5v12.7h-2.5z" fill-rule="evenodd"/>
<path d="M99.3 171.4h2.6v5.1h-2.6z" fill-rule="evenodd"/>
<path d="M99.3 163.8h2.6v5.1h-2.6z" fill-rule="evenodd"/>
<path d="M101.6 163.2h.4v.3h-.4z" fill-rule="evenodd"/>
<path d="M101.6 170.8h.4v.4h-.4z" fill-rule="evenodd"/>
<path d="M131 165.5h3.3v.9h-3.3z" fill-rule="evenodd"/>
<path d="M138.2 165.4h4.1v.5h-4.1z" fill-rule="evenodd"/>
<path d="M138.2 164.3h4.1v.5h-4.1z" fill-rule="evenodd"/>
<path d="M168.7 165.4h4v.5h-4z" fill-rule="evenodd"/>
<path d="M168.7 164.3h4v.5h-4z" fill-rule="evenodd"/>
<circle cx="66.6" cy="39.5" r=".51"/>
<circle cx="71.7" cy="39.5" r=".51"/>
<circle cx="86.9" cy="39.5" r=".51"/>
<circle cx="211.3" cy="39.5" r=".51"/>
<circle cx="226.5" cy="39.5" r=".51"/>
<circle cx="231.6" cy="39.5" r=".51"/>
<circle cx="234.1" cy="39.5" r=".51"/>
<circle cx="71.7" cy="54.7" r=".51"/>
<circle cx="226.5" cy="54.7" r=".51"/>
<circle cx="236.7" cy="47.1" r=".51"/>
<circle cx="61.5" cy="62.3" r=".51"/>
<circle cx="64" cy="69.9" r=".51"/>
<circle cx="66.6" cy="62.3" r=".51"/>
<circle cx="71.7" cy="77.5" r=".51"/>
<circle cx="71.7" cy="62.3" r=".51"/>
<circle cx="86.9" cy="62.3" r=".51"/>
<circle cx="211.3" cy="62.3" r=".51"/>
<circle cx="226.5" cy="77.5" r=".51"/>
<circle cx="226.5" cy="62.3" r=".51"/>
<circle cx="231.6" cy="62.3" r=".51"/>
<circle cx="234.1" cy="62.3" r=".51"/>
<circle cx="236.7" cy="69.9" r=".51"/>
<circle cx="61.5" cy="85.1" r=".51"/>
<circle cx="64" cy="92.7" r=".51"/>
<circle cx="66.6" cy="85.1" r=".51"/>
<circle cx="71.7" cy="85.1" r=".51"/>
<circle cx="86.9" cy="85.1" r=".51"/>
<circle cx="211.3" cy="85.1" r=".51"/>
<circle cx="226.5" cy="85.1" r=".51"/>
<circle cx="231.6" cy="85.1" r=".51"/>
<circle cx="234.1" cy="85.1" r=".51"/>
<circle cx="236.7" cy="92.7" r=".51"/>
<circle cx="61.5" cy="108" r=".51"/>
<circle cx="64" cy="115.6" r=".51"/>
<circle cx="66.6" cy="108" r=".51"/>
<circle cx="71.7" cy="108" r=".51"/>
<circle cx="71.7" cy="100.4" r=".51"/>
<circle cx="86.9" cy="108" r=".51"/>
<circle cx="188.5" cy="108" r=".34"/>
<circle cx="211.3" cy="108" r=".51"/>
<circle cx="226.5" cy="100.4" r=".51"/>
<circle cx="226.5" cy="108" r=".51"/>
<circle cx="61.5" cy="130.8" r=".51"/>
<circle cx="64" cy="138.5" r=".51"/>
<circle cx="71.7" cy="123.2" r=".51"/>
<circle cx="226.5" cy="123.2" r=".51"/>
<circle cx="66.6" cy="146.1" r=".51"/>
<circle cx="119.9" cy="146.1" r=".51"/>
<circle cx="132.6" cy="158.7" r=".51"/>
<circle cx="140.2" cy="158.7" r=".51"/>
<circle cx="170.7" cy="158.7" r=".51"/>
<circle cx="64" cy="163.8" r=".51"/>
<circle cx="66.6" cy="176.5" r=".51"/>
<circle cx="86.9" cy="163.8" r=".51"/>
<circle cx="107.2" cy="163.8" r=".51"/>
<circle cx="109.7" cy="168.9" r=".51"/>
<circle cx="155.4" cy="174" r=".51"/>
<circle cx="158" cy="174" r=".51"/>
</g>
<path d="M150.4 42v91.4l2.5 2.5h35.6l2.5 2.6v20.2" fill="none" stroke="#000" stroke-width=".76"/>
<g font-size="3.7">
<text x="42.2" y="18.5">1</text>
<text x="84.4" y="18.5">2</text>
<text x="126.5" y="18.5">3</text>
<text x="168.6" y="18.5">4</text>
<text x="210.7" y="18.5">5</text>
<text x="252.8" y="18.5">6</text>
<text x="19.2" y="41.9">A</text>
<text x="275.6" y="41.9">A</text>
<text x="19.2" y="84.7">B</text>
<text x="275.7" y="84.7">B</text>
<text x="19.2" y="127.6">C</text>
<text x="275.6" y="127.6">C</text>
<text x="19" y="170.4">D</text>
<text x="275.5" y="170.4">D</text>
<text x="42.2" y="193.7">1</text>
<text x="84.4" y="193.7">2</text>
<text x="126.5" y="193.7">3</text>
<text x="168.6" y="193.7">4</text>
<text x="210.7" y="193.7">5</text>
<text x="252.8" y="193.7">6</text>
</g>
<g font-size="2.5">
<text x="78.8" y="35.4">R14</text>
<text x="94.1" y="35.4">R13</text>
<text x="199.9" y="35.4">R1</text>
<text x="215.1" y="35.4">R2</text>
<text x="75.9" y="37.7">1K 1W</text>
<text x="94.3" y="37.7">270</text>
<text x="115.3" y="36.3">OK5</text>
<text x="126.3" y="37.9">R3</text>
<text x="137.7" y="39.5">CH5</text>
<text x="155.5" y="39.5">CH1</text>
<text x="164.4" y="37.9">R15</text>
<text x="178.3" y="36.3">OK1</text>
<text x="199.9" y="37.7">270</text>
<text x="215.1" y="37.7">1K 1W</text>
<text x="252" y="40.3">X15-1</text>
<text x="75.5" y="46.3">T5</text>
<text x="89.7" y="44.2">C5</text>
<text x="89.7" y="46.7">0.22µF 275V</text>
<text x="126.3" y="42.8">390</text>
<text x="164.4" y="42.8">390</text>
<text x="194.6" y="46.7">0.22µF 275V</text>
<text x="205.7" y="44.2">C1</text>
<text x="219.9" y="46.3">T1</text>
<text x="252" y="48">X15-2</text>
<text x="75.5" y="48.9">TIC206D</text>
<text x="213.1" y="48.9">TIC206D</text>
<text x="39.9" y="55.6">X12-3</text>
<text x="78.8" y="58.3">R17</text>
<text x="94.1" y="58.3">R16</text>
<text x="107.5" y="54.6">MOC3022M</text>
<text x="115.3" y="59.1">OK6</text>
<text x="122.5" y="57.2">GND</text>
<text x="170.7" y="57.2">GND</text>
<text x="178.3" y="54.6">MOC3022M</text>
<text x="178.3" y="59.1">OK2</text>
<text x="199.9" y="58.3">R4</text>
<text x="215.1" y="58.3">R5</text>
<text x="252" y="55.6">X15-3</text>
<text x="39.9" y="63.2">X12-2</text>
<text x="75.9" y="60.5">1K 1W</text>
<text x="94.3" y="60.5">270</text>
<text x="126.3" y="65.6">390</text>
<text x="126.3" y="60.8">R6</text>
<text x="137.7" y="62.3">CH6</text>
<text x="155.5" y="62.3">CH2</text>
<text x="164.4" y="65.6">390</text>
<text x="164.4" y="60.8">R18</text>
<text x="199.9" y="60.5">270</text>
<text x="215.1" y="60.5">1K 1W</text>
<text x="252" y="63.2">X16-1</text>
<text x="39.9" y="70.8">X12-1</text>
<text x="75.5" y="71.7">TIC206D</text>
<text x="75.5" y="69.1">T6</text>
<text x="89.7" y="67">C6</text>
<text x="89.7" y="69.5">0.22µF 275V</text>
<text x="194.6" y="69.5">0.22µF 275V</text>
<text x="205.7" y="67">C2</text>
<text x="213.1" y="71.7">TIC206D</text>
<text x="219.9" y="69.1">T2</text>
<text x="252" y="70.8">X16-2</text>
<text x="107.5" y="77.5">MOC3022M</text>
<text x="178.3" y="77.5">MOC3022M</text>
<text x="39.9" y="78.4">X13-3</text>
<text x="75.9" y="83.4">1K 1W</text>
<text x="78.8" y="81.1">R20</text>
<text x="94.1" y="81.1">R19</text>
<text x="94.3" y="83.4">270</text>
<text x="115.3" y="82">OK7</text>
<text x="122.5" y="80.1">GND</text>
<text x="126.3" y="83.7">R9</text>
<text x="164.4" y="83.7">R21</text>
<text x="170.7" y="80.1">GND</text>
<text x="178.3" y="82">OK3</text>
<text x="199.9" y="83.4">270</text>
<text x="199.9" y="81.1">R7</text>
<text x="215.1" y="83.4">1K 1W</text>
<text x="215.1" y="81.1">R8</text>
<text x="252" y="78.4">X16-3</text>
<text x="39.9" y="86">X13-2</text>
<text x="89.7" y="89.8">C7</text>
<text x="126.3" y="88.4">390</text>
<text x="137.7" y="85.1">CH7</text>
<text x="155.5" y="85.1">CH3</text>
<text x="164.4" y="88.4">390</text>
<text x="205.7" y="89.8">C3</text>
<text x="252" y="86">X17-1</text>
<text x="39.9" y="93.6">X13-1</text>
<text x="75.5" y="94.5">TIC206D</text>
<text x="75.5" y="92">T7</text>
<text x="89.7" y="92.4">0.22µF 275V</text>
<text x="194.6" y="92.4">0.22µF 275V</text>
<text x="213.1" y="94.5">TIC206D</text>
<text x="219.9" y="92">T3</text>
<text x="252" y="93.6">X17-2</text>
<text x="39.9" y="101.3">X14-3</text>
<text x="107.5" y="100.3">MOC3022M</text>
<text x="178.3" y="100.3">MOC3022M</text>
<text x="252" y="101.3">X17-3</text>
<text x="75.9" y="106.2">1K 1W</text>
<text x="78.8" y="104">R23</text>
<text x="94.1" y="104">R22</text>
<text x="94.3" y="106.2">270</text>
<text x="115.3" y="104.9">OK8</text>
<text x="122.5" y="102.9">GND</text>
<text x="126.3" y="106.5">R12</text>
<text x="137.7" y="108">CH8</text>
<text x="155.5" y="108">CH4</text>
<text x="164.4" y="106.5">R24</text>
<text x="170.7" y="102.9">GND</text>
<text x="178.3" y="104.9">OK4</text>
<text x="199.9" y="106.2">270</text>
<text x="199.9" y="104">R10</text>
<text x="215.1" y="106.2">1K 1W</text>
<text x="215.1" y="104">R11</text>
<text x="39.9" y="108.9">X14-2</text>
<text x="89.7" y="112.7">C8</text>
<text x="126.3" y="111.3">390</text>
<text x="164.4" y="111.3">390</text>
<text x="205.7" y="112.7">C4</text>
<text x="252" y="108.9">X18-1</text>
<text x="39.9" y="116.5">X14-1</text>
<text x="75.5" y="117.4">TIC206D</text>
<text x="75.5" y="114.9">T8</text>
<text x="89.7" y="115.2">0.22µF 275V</text>
<text x="194.6" y="115.2">0.22µF 275V</text>
<text x="213.1" y="117.4">TIC206D</text>
<text x="219.9" y="114.9">T4</text>
<text x="252" y="116.5">X18-2</text>
<text x="39.9" y="124.1">X11-3</text>
<text x="107.5" y="123.1">MOC3022M</text>
<text x="122.5" y="125.8">GND</text>
<text x="170.7" y="125.8">GND</text>
<text x="178.3" y="123.1">MOC3022M</text>
<text x="252" y="124.1">X18-3</text>
<text x="39.9" y="131.7">X11-2</text>
<text x="118" y="132.6">VCC</text>
<text x="207.3" y="135.2">74HC595D</text>
<text x="227.2" y="132.6">VCC</text>
<text x="39.9" y="139.4">X11-1</text>
<text x="90.7" y="142">R26</text>
<text x="102.8" y="142.9">OK9</text>
<text x="121.2" y="141.8">10k</text>
<text x="121.2" y="139.5">R27</text>
<text x="250" y="140.3">VCC</text>
<text x="260.2" y="140.3">VCC</text>
<text x="90.7" y="149.4">33k</text>
<text x="90.7" y="144.3">33k</text>
<text x="263.6" y="148.3">C19</text>
<text x="90.7" y="154.7">R25</text>
<text x="131.3" y="152.4">V+</text>
<text x="147.9" y="154.9">IC2</text>
<text x="168.8" y="153">VCC</text>
<text x="251.3" y="151.8">IC4P</text>
<text x="263.6" y="153.3">100n</text>
<text x="89.4" y="161.1">1N4007</text>
<text x="89.4" y="158.3">D1</text>
<text x="102.8" y="156.2">CNY65</text>
<text x="114.8" y="161.3" transform="rotate(-90 114.8 161.3)">B1</text>
<text x="117.4" y="156.2">GND</text>
<text x="39.9" y="164.7">X10-1</text>
<text x="102.1" y="162.8">TR1</text>
<text x="133.8" y="163.4">C9</text>
<text x="141.8" y="163.4">C11</text>
<text x="149.6" y="163.6">78L05SMD</text>
<text x="172.2" y="163.4">C10</text>
<text x="249.4" y="163.8">GND</text>
<text x="259.6" y="163.8">GND</text>
<text x="39.9" y="172.3">X10-2</text>
<text x="133.8" y="168.4">220µ</text>
<text x="141.8" y="168.5">100n</text>
<text x="172.2" y="168.5">100n</text>
<text x="224" y="168.9">GND</text>
<text x="39.9" y="180">X10-3</text>
<text x="55.2" y="177.7">F1</text>
<text x="114.8" y="176.5">GND</text>
<text x="130.1" y="176.5">GND</text>
<text x="137.7" y="176.5">GND</text>
<text x="168.2" y="176.5">GND</text>
<text x="55.2" y="182">T3,15</text>
<text x="152.9" y="181.6">GND</text>
</g>
<g font-size="2.1">
<text x="103.2" y="39.1">6</text>
<text x="120.3" y="39.1">1</text>
<text x="176.8" y="39.1">1</text>
<text x="193.9" y="39.1">6</text>
<text x="103.2" y="49.2">4</text>
<text x="120.3" y="49.2">2</text>
<text x="176.8" y="49.2">2</text>
<text x="193.9" y="49.2">4</text>
<text x="103.2" y="61.9">6</text>
<text x="120.3" y="61.9">1</text>
<text x="176.8" y="61.9">1</text>
<text x="193.9" y="61.9">6</text>
<text x="103.2" y="72.1">4</text>
<text x="120.3" y="72.1">2</text>
<text x="176.8" y="72.1">2</text>
<text x="193.9" y="72.1">4</text>
<text x="103.2" y="84.8">6</text>
<text x="120.3" y="84.8">1</text>
<text x="176.8" y="84.8">1</text>
<text x="193.9" y="84.8">6</text>
<text x="103.2" y="95">4</text>
<text x="120.3" y="95">2</text>
<text x="176.8" y="95">2</text>
<text x="193.9" y="95">4</text>
<text x="103.2" y="107.7">6</text>
<text x="120.3" y="107.7">1</text>
<text x="176.8" y="107.7">1</text>
<text x="193.9" y="107.7">6</text>
<text x="103.2" y="117.8">4</text>
<text x="120.3" y="117.8">2</text>
<text x="176.8" y="117.8">2</text>
<text x="193.9" y="117.8">4</text>
<text x="200.2" y="143.2">7</text>
<text x="200.2" y="138.1">9</text>
<text x="206.1" y="139.2">QH*</text>
<text x="215.2" y="139.2">G</text>
<text x="221.3" y="138.1">13</text>
<text x="99.5" y="145.7">16</text>
<text x="115.2" y="145.7">10</text>
<text x="200.2" y="148.3">5</text>
<text x="200.2" y="145.7">6</text>
<text x="206.1" y="149.4">QF</text>
<text x="206.1" y="146.9">QG</text>
<text x="206.1" y="144.3">QH</text>
<text x="212.8" y="149.4">RCK</text>
<text x="221.3" y="148.3">12</text>
<text x="251.6" y="146.3" transform="rotate(-90 251.6 146.3)">16</text>
<text x="100.7" y="150.8">1</text>
<text x="115.2" y="150.8">7</text>
<text x="200.2" y="155.9">2</text>
<text x="200.2" y="153.3">3</text>
<text x="200.2" y="150.8">4</text>
<text x="206.1" y="154.4">QD</text>
<text x="206.1" y="151.9">QE</text>
<text x="213.1" y="154.5">SCL</text>
<text x="221.3" y="153.3">10</text>
<text x="221.3" y="155.9">11</text>
<text x="117" y="161" transform="rotate(-90 117 161)">+</text>
<text x="146.4" y="158.4">8</text>
<text x="150.2" y="159.5">VIN</text>
<text x="157.9" y="159.5">VOUT</text>
<text x="166" y="158.4">1</text>
<text x="199.1" y="161">15</text>
<text x="200.2" y="158.4">1</text>
<text x="206.1" y="159.5">QB</text>
<text x="206.1" y="157">QC</text>
<text x="212.9" y="157">SCK</text>
<text x="221.3" y="161">14</text>
<text x="251.6" y="157.2" transform="rotate(-90 251.6 157.2)">8</text>
<text x="93.6" y="163.5">5</text>
<text x="102" y="163.5">6</text>
<text x="110.8" y="163.5">AC1</text>
<text x="117" y="167.5" transform="rotate(-90 117 167.5)">-</text>
<text x="120.3" y="163.5">AC2</text>
<text x="154.7" y="167.6">GND</text>
<text x="206.1" y="162.1">QA</text>
<text x="212.9" y="162.1">SER</text>
<text x="102" y="168.6">7</text>
<text x="102" y="171.1">9</text>
<text x="152.6" y="170.4" transform="rotate(-90 152.6 170.4)">2</text>
<text x="155.1" y="170.4" transform="rotate(-90 155.1 170.4)">3</text>
<text x="157.6" y="170.4" transform="rotate(-90 157.6 170.4)">6</text>
<text x="160.2" y="170.4" transform="rotate(-90 160.2 170.4)">7</text>
<text x="93.6" y="176.2">1</text>
<text x="102" y="176.2">10</text>
</g>
<g font-size="1.8">
<text x="193.6" y="143.6">CH1</text>
<text x="126.3" y="146.7">NULL/2.4B</text>
<text x="193.6" y="146.1">CH2</text>
<text x="193.6" y="148.6">CH3</text>
<text x="232.9" y="149.3">RCK/2.4B</text>
<text x="253.9" y="148.6" transform="rotate(-90 253.9 148.6)">VCC</text>
<text x="193.6" y="151.2">CH4</text>
<text x="193.6" y="153.7">CH5</text>
<text x="193.6" y="156.2">CH6</text>
<text x="193.6" y="158.7">CH7</text>
<text x="193.6" y="161.3">CH8</text>
<text x="232.9" y="156.8">SCK/2.1B</text>
<text x="232.9" y="161.9">MOSI/2.2B</text>
<text x="253.9" y="157" transform="rotate(-90 253.9 157)">GND</text>
<text x="103.5" y="167.2" transform="rotate(-90 103.5 167.2)">S1</text>
<text x="132" y="163.4" transform="rotate(-90 132 163.4)">+</text>
<text x="93.9" y="171.7" transform="rotate(-90 93.9 171.7)">PRI</text>
<text x="103.5" y="174.8" transform="rotate(-90 103.5 174.8)">S2</text>
</g>
</svg>
